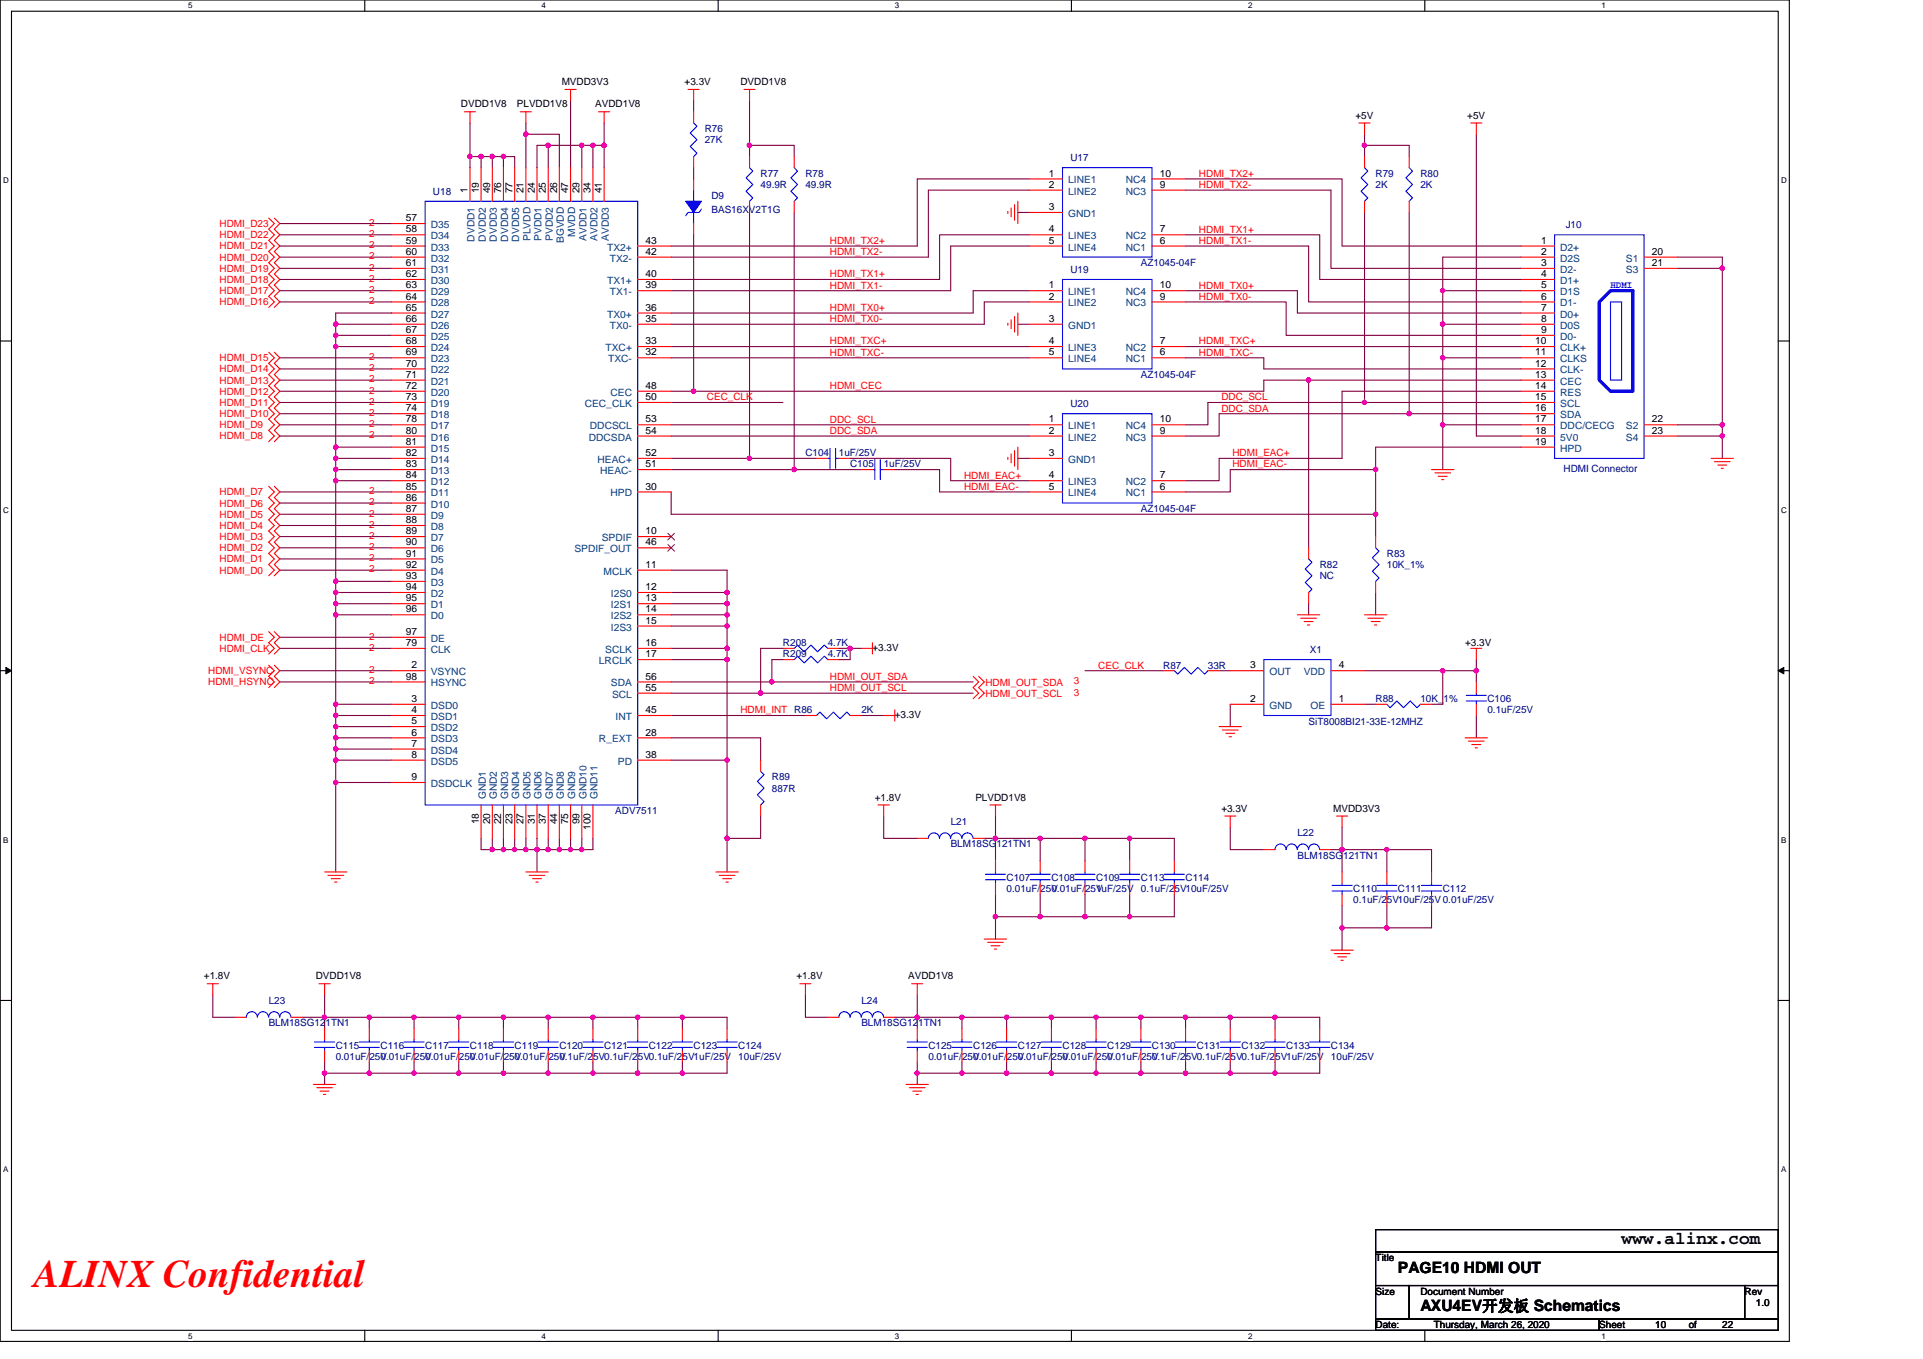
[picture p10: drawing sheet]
<svg xmlns="http://www.w3.org/2000/svg" width="297mm" height="210mm" viewBox="0 0 297 210" stroke-linecap="round" stroke-linejoin="round" font-family="sans-serif">
<path d="M0 0h276.4v207.3h-276.4zM1.8 1.7h272.9v203.8h-272.9z" fill="none" stroke="#000" stroke-width=".17"/>
<g fill="#fff">
<path d="M29.1 .2h.6v1.4h-.6z"/>
<path d="M29.1 205.7h.6v1.4h-.6z"/>
</g>
<path d="M56.3 0v1.7M56.3 205.5v1.8" fill="none" stroke="#000" stroke-width=".17"/>
<g fill="#fff">
<path d="M83.6 .2h.7v1.4h-.7z"/>
<path d="M83.6 205.7h.7v1.4h-.7z"/>
</g>
<path d="M110.9 0v1.7M110.9 205.5v1.8" fill="none" stroke="#000" stroke-width=".17"/>
<g fill="#fff">
<path d="M138.2 .2h.7v1.4h-.7z"/>
<path d="M138.2 205.7h.7v1.4h-.7z"/>
</g>
<path d="M165.5 0v1.7M165.5 205.5v1.8" fill="none" stroke="#000" stroke-width=".17"/>
<g fill="#fff">
<path d="M192.8 .2h.6v1.4h-.6z"/>
<path d="M192.8 205.7h.6v1.4h-.6z"/>
</g>
<path d="M220.1 0v1.7M220.1 205.5v1.8" fill="none" stroke="#000" stroke-width=".17"/>
<g fill="#fff">
<path d="M247.4 .2h.6v1.4h-.6z"/>
<path d="M247.4 205.7h.6v1.4h-.6z"/>
<path d="M.5 27.2h.8v1.4h-.8z"/>
<path d="M275.1 27.2h.9v1.4h-.9z"/>
<path d="M.5 78.1h.8v1.4h-.8z"/>
<path d="M275.1 78.1h.9v1.4h-.9z"/>
</g>
<path d="M0 52.7h1.8M274.7 52.7h1.7" fill="none" stroke="#000" stroke-width=".17"/>
<g fill="#fff">
<path d="M.5 129.1h.8v1.4h-.8z"/>
<path d="M275.1 129.1h.8v1.4h-.8z"/>
</g>
<path d="M0 103.6h1.8M274.7 103.6h1.7" fill="none" stroke="#000" stroke-width=".17"/>
<path d="M.9 103.1l.9 .5-.9 .5zM274.7 103.6l.8-.5v1z" fill="#000" stroke="#000" stroke-width=".15"/>
<g fill="#fff">
<path d="M.5 180h.8v1.4h-.8z"/>
<path d="M275.1 180h.8v1.4h-.8z"/>
</g>
<path d="M0 154.6h1.8M274.7 154.6h1.7M212.5 190h62.2v3.5h-62.2zM212.5 193.5h62.2v5.1h-62.2zM212.5 198.6h5.2v5.2h-5.2zM217.7 198.6h51.8v5.2h-51.8zM269.5 198.6h5.2v5.2h-5.2zM212.5 203.8h34.5v1.7h-34.5zM247 203.8h27.7v1.7h-27.7z" fill="none" stroke="#000" stroke-width=".17"/>
<g fill="none" stroke="#800040" stroke-width=".17">
<path d="M72.6 19v5.2M81.2 19v1.7M88.1 15.6v10.3M93.3 19v3.5M107.1 15.6v1.7M115.8 15.6v6.9M43.2 38h17.3M43.2 39.7h17.3M43.2 34.5h17.3M43.2 36.3h17.3M72.6 24.2v1.7M72.6 24.2h1.7"/>
<path d="M74.3 24.2h1.7M74.3 24.2v1.7M76 24.2v1.7M76 24.2h1.8M77.8 24.2h1.7v1.7M77.8 24.2v1.7M81.2 20.7v5.2M81.2 20.7h5.2v5.2M84.7 22.5h5.2M84.7 22.5h-1.8v3.4M84.7 22.5v3.4M89.9 22.5v3.4"/>
<path d="M89.9 22.5h1.7M91.6 22.5v3.4M91.6 22.5h1.7M93.3 22.5v3.4M107.1 25.9v1.7M107.1 36.3v24.2M115.8 32.8v38M115.8 22.5h6.9v1.7M115.8 22.5v1.7M122.7 32.8v39.8M157.2 32.8h1.8M159 27.6h-17.3v10.4h-38"/>
<path d="M159 29.4h-15.6v10.3h-39.7M159 36.3h-13.9v6.9h-41.4M159 38h-12.1v6.9h-43.2M183.1 36.3h20.8v6.9h31M183.1 38h19v8.7h32.8M183.1 27.6h24.2v10.4h27.6M183.1 29.4h22.5v12.1h29.3M210.8 22.5h6.9v1.7M210.8 22.5v1.7M210.8 20.7v1.8M210.8 32.8v29.4M217.7 32.8v31.1"/>
<path d="M228 20.7v46.7h6.9M234.9 39.7h-12v5.2M259.1 39.7h6.9v1.8M43.2 58.7h17.3M43.2 55.3h17.3M43.2 57h17.3M43.2 44.9h17.3M43.2 46.7h17.3M43.2 41.5h17.3M43.2 43.2h17.3M51.9 53.6h8.6M51.9 51.8h8.6"/>
<path d="M51.9 50.1h8.6M51.9 53.6v15.5M51.9 51.8v1.8M51.9 50.1v1.7M60.5 48.4h-8.6v1.7M103.7 55.3h55.3M103.7 53.6h55.3M157.2 50.1h1.8M159 46.7h-7v3.4h-48.3M159 44.9h-8.7v3.5h-46.6M183.1 46.7h15.6v5.1h36.2M183.1 53.6h51.8"/>
<path d="M183.1 55.3h12.1v1.7h39.7M183.1 44.9h17.3v3.5h34.5M202.1 58.7v25.9M202.1 58.7h32.8M202.1 58.7h-6.9v1.8h-88.1M222.9 50.1v5.2M222.9 44.9v5.2M222.9 44.9h12M222.9 50.1h12M222.9 55.3v10.3M222.9 55.3h12M259.1 41.5h6.9"/>
<path d="M266 41.5v24.1M43.2 79.5h17.3M43.2 76h17.3M43.2 77.7h17.3M43.2 60.5h17.3M43.2 65.6h17.3M43.2 67.4h17.3M43.2 62.2h17.3M43.2 63.9h17.3M51.9 69.1h8.6M51.9 70.8h8.6M51.9 72.6h8.6"/>
<path d="M51.9 74.3h8.6M51.9 70.8v1.8M51.9 72.6v1.7M51.9 69.1v1.7M51.9 74.3v15.5M103.7 62.2h17.2M103.7 60.5h3.4M103.7 67.4h55.3M103.7 76v3.5h108.8M103.7 65.6h55.3M103.7 72.6h19M103.7 70.8h12.1"/>
<path d="M115.8 70.8h10.3M122.7 72.6h10.4M131.3 70.8h15.6v3.5h12.1M138.2 72.6h6.9v3.4h13.9M157.2 70.8h1.8M210.8 62.2h24.1M210.8 62.2h-24.2v3.4h-3.5M212.5 79.5v3.4M212.5 72.6v6.9M212.5 72.6h-22.5v3.4h-6.9M217.7 63.9h-29.4v3.5h-5.2M217.7 63.9h17.2"/>
<path d="M222.9 65.6v7M222.9 65.6h12M234.9 69.1h-22.4v3.5M234.9 60.5h-27.6v10.3h-19v3.5h-5.2M259.1 65.6h6.9M259.1 67.4h6.9M266 67.4v3.4M266 65.6v1.8M43.2 98.5h17.3M43.2 86.4h17.3M43.2 88.1h17.3M43.2 82.9h17.3"/>
<path d="M43.2 84.6h17.3M43.2 81.2h17.3M51.9 93.3v1.7h8.6M51.9 95v13.8M51.9 89.8h8.6M51.9 89.8v1.7h8.6M51.9 91.5v1.8h8.6M103.7 95h8.6M103.7 88.1h8.6v3.4M103.7 93.3h8.6M103.7 91.5h8.6M103.7 96.7h8.6"/>
<path d="M112.3 91.5v1.8M112.3 93.3v1.7M112.3 95v1.7M112.3 96.7v3.5M202.1 93.3v1.7M212.5 91.5v3.5M43.2 103.6h17.3M43.2 105.4h17.3M43.2 100.2h17.3M51.9 108.8h8.6M51.9 114h8.6M51.9 112.3h8.6"/>
<path d="M51.9 114v1.7M51.9 108.8v1.8M51.9 112.3v1.7M51.9 115.7h8.6M51.9 110.6h8.6M51.9 115.7v1.8M51.9 110.6v1.7M51.9 117.5h8.6M51.9 117.5v3.4M103.7 101.9h8.6M103.7 114h13.8v3.5M103.7 107.1h13.8"/>
<path d="M103.7 105.4h15.5M103.7 100.2h8.6M103.7 117.5h8.6M103.7 110.6h20.7M112.3 117.5v12M112.3 100.2v1.7M112.3 101.9v15.6M117.5 107.1h32.8M119.2 105.4h31.1M120.9 101.9h-1.7v3.5M120.9 100.2h-3.4v6.9M129.6 100.2h1.7v1.7h-1.7"/>
<path d="M131.3 100.2h1.8M133.1 110.6h3.4M167.6 103.6h12.1M188.3 103.6h1.7M190 108.8v3.5M210.8 108.8h1.7M210.8 103.6h12.1M222.9 103.6v5.2h-1.8M222.9 103.6h5.1M228 103.6v1.8M228 110.6v3.4M228 101.9v1.7"/>
<path d="M51.9 120.9h8.6M51.9 120.9v13.8M74.3 129.5v1.8h1.7M76 129.5v1.8M76 131.3h1.8M77.8 131.3h1.7M77.8 129.5v1.8M79.5 129.5v1.8M79.5 131.3h1.7M81.2 129.5v1.8M81.2 131.3h1.7M82.9 129.5v1.8"/>
<path d="M82.9 131.3v3.4M82.9 131.3h1.8M84.7 131.3h1.7M84.7 129.5v1.8M86.4 131.3h1.7M86.4 129.5v1.8M88.1 131.3h1.8M88.1 129.5v1.8M89.9 129.5v1.8M91.6 129.5v1.8h-1.7M112.3 129.5v5.2M117.5 126.1v3.4h-5.2"/>
<path d="M136.5 126.1v3.4h5.2M152 129.5h1.8M153.8 129.5h6.9M153.8 129.5v3.5M153.8 138.2v3.4M153.8 126.1v3.4M160.7 129.5h6.9M160.7 129.5v3.5M160.7 138.2v3.4M167.6 129.5h6.9M167.6 138.2v3.4M167.6 129.5v3.5"/>
<path d="M174.5 138.2v3.4M174.5 129.5h6.9v3.5M174.5 129.5v3.5M181.4 138.2v3.4h-6.9M190 127.8v3.5h5.2M205.6 131.3h1.7M207.3 131.3h6.9M207.3 127.8v3.5M207.3 139.9v3.5M207.3 131.3v3.4M214.2 131.3h6.9v3.4M214.2 139.9v3.5"/>
<path d="M214.2 131.3v3.4M221.1 139.9v3.5h-6.9M32.9 153.7v3.5h3.4M46.7 157.2h3.4M50.1 157.2h6.9M50.1 157.2v1.7M50.1 153.7v3.5M57 157.2v1.7M57 157.2h7M64 157.2h6.9M64 157.2v1.7M70.9 157.2h6.9"/>
<path d="M70.9 157.2v1.7M77.8 157.2h6.9M77.8 157.2v1.7M84.7 157.2h6.9M84.7 157.2v1.7M91.6 157.2h6.9M91.6 157.2v1.7M98.5 157.2h6.9M98.5 157.2v1.7M105.4 157.2h6.9v1.7M105.4 157.2v1.7M124.4 153.7v3.5h3.5"/>
<path d="M138.2 157.2h3.5M141.7 157.2h6.9M141.7 157.2v1.7M141.7 153.7v3.5M148.6 157.2h6.9M148.6 157.2v1.7M153.8 141.6h6.9M153.8 141.6v3.5M155.5 157.2h6.9M155.5 157.2v1.7M160.7 141.6h6.9M162.4 157.2h6.9"/>
<path d="M162.4 157.2v1.7M167.6 141.6h6.9M169.3 157.2h6.9M169.3 157.2v1.7M176.2 157.2v1.7M176.2 157.2h6.9M183.1 157.2v1.7M183.1 157.2h6.9M190 157.2h7M190 157.2v1.7M197 157.2h6.9v1.7M197 157.2v1.7"/>
<path d="M207.3 143.4v3.4M207.3 143.4h6.9M50.1 165.8h6.9M50.1 165.8v1.8M50.1 164.1v1.7M57 165.8h7M57 164.1v1.7M64 164.1v1.7M64 165.8h6.9M70.9 165.8h6.9M70.9 164.1v1.7M77.8 164.1v1.7"/>
<path d="M77.8 165.8h6.9M84.7 165.8h6.9M84.7 164.1v1.7M91.6 165.8h6.9M91.6 164.1v1.7M98.5 165.8h6.9M98.5 164.1v1.7M105.4 164.1v1.7M112.3 164.1v1.7h-6.9M141.7 165.8h6.9M141.7 165.8v1.8M141.7 164.1v1.7"/>
<path d="M148.6 165.8h6.9M148.6 164.1v1.7M155.5 165.8h6.9M155.5 164.1v1.7M162.4 164.1v1.7M162.4 165.8h6.9M169.3 165.8h6.9M169.3 164.1v1.7M176.2 165.8h6.9M176.2 164.1v1.7M183.1 164.1v1.7M183.1 165.8h6.9"/>
<path d="M190 165.8h7M190 164.1v1.7M197 164.1v1.7M203.9 164.1v1.7h-6.9"/>
</g>
<g fill="#f0f" stroke="#f0f" stroke-width=".17">
<circle cx="217.7" cy="63.9" r=".34"/>
<circle cx="202.1" cy="58.7" r=".34"/>
<circle cx="51.9" cy="115.7" r=".34"/>
<circle cx="91.6" cy="165.8" r=".33"/>
<circle cx="160.7" cy="129.5" r=".34"/>
<circle cx="153.8" cy="141.6" r=".34"/>
<circle cx="160.7" cy="141.6" r=".34"/>
<circle cx="222.8" cy="103.6" r=".34"/>
<circle cx="91.6" cy="157.2" r=".33"/>
<circle cx="84.7" cy="157.2" r=".33"/>
<circle cx="105.4" cy="165.8" r=".33"/>
<circle cx="98.5" cy="165.8" r=".33"/>
<circle cx="51.9" cy="117.5" r=".34"/>
<circle cx="112.3" cy="91.5" r=".34"/>
<circle cx="210.8" cy="22.5" r=".34"/>
<circle cx="77.8" cy="157.2" r=".33"/>
<circle cx="222.8" cy="44.9" r=".33"/>
<circle cx="89.9" cy="131.3" r=".33"/>
<circle cx="51.9" cy="120.9" r=".34"/>
<circle cx="112.3" cy="93.3" r=".34"/>
<circle cx="214.2" cy="143.4" r=".34"/>
<circle cx="207.3" cy="143.4" r=".34"/>
<circle cx="174.5" cy="129.5" r=".34"/>
<circle cx="167.6" cy="129.5" r=".34"/>
<circle cx="115.8" cy="22.5" r=".34"/>
<circle cx="88.1" cy="131.3" r=".33"/>
<circle cx="222.8" cy="55.3" r=".34"/>
<circle cx="222.8" cy="50.1" r=".34"/>
<circle cx="112.3" cy="95" r=".34"/>
<circle cx="214.2" cy="131.3" r=".33"/>
<circle cx="207.3" cy="131.3" r=".33"/>
<circle cx="228" cy="103.6" r=".34"/>
<circle cx="70.8" cy="157.2" r=".33"/>
<circle cx="63.9" cy="157.2" r=".33"/>
<circle cx="174.5" cy="141.6" r=".34"/>
<circle cx="167.6" cy="141.6" r=".34"/>
<circle cx="86.4" cy="131.3" r=".33"/>
<circle cx="50.1" cy="165.8" r=".33"/>
<circle cx="112.3" cy="96.7" r=".33"/>
<circle cx="84.7" cy="131.3" r=".33"/>
<circle cx="57" cy="157.2" r=".33"/>
<circle cx="112.3" cy="100.2" r=".34"/>
<circle cx="222.8" cy="65.6" r=".34"/>
<circle cx="153.8" cy="129.5" r=".34"/>
<circle cx="83" cy="131.3" r=".33"/>
<circle cx="212.5" cy="79.4" r=".33"/>
<circle cx="107.1" cy="60.4" r=".34"/>
<circle cx="76" cy="24.2" r=".34"/>
<circle cx="81.2" cy="131.3" r=".33"/>
<circle cx="112.3" cy="129.5" r=".34"/>
<circle cx="266" cy="65.6" r=".34"/>
<circle cx="266" cy="41.4" r=".34"/>
<circle cx="50.1" cy="157.2" r=".33"/>
<circle cx="79.5" cy="131.3" r=".33"/>
<circle cx="77.8" cy="24.2" r=".34"/>
<circle cx="77.8" cy="131.3" r=".33"/>
<circle cx="105.4" cy="157.2" r=".33"/>
<circle cx="98.5" cy="157.2" r=".33"/>
<circle cx="76" cy="131.3" r=".33"/>
<circle cx="81.2" cy="20.7" r=".34"/>
<circle cx="115.8" cy="70.8" r=".33"/>
<circle cx="57" cy="165.8" r=".33"/>
<circle cx="122.7" cy="72.5" r=".34"/>
<circle cx="266" cy="67.3" r=".34"/>
<circle cx="91.6" cy="22.5" r=".34"/>
<circle cx="93.3" cy="22.5" r=".34"/>
<circle cx="183.1" cy="165.8" r=".33"/>
<circle cx="183.1" cy="157.2" r=".33"/>
<circle cx="190" cy="157.2" r=".33"/>
<circle cx="196.9" cy="165.8" r=".33"/>
<circle cx="190" cy="165.8" r=".33"/>
<circle cx="176.2" cy="157.2" r=".33"/>
<circle cx="169.3" cy="157.2" r=".33"/>
<circle cx="162.4" cy="157.2" r=".33"/>
<circle cx="141.7" cy="165.8" r=".33"/>
<circle cx="74.3" cy="24.2" r=".34"/>
<circle cx="72.6" cy="24.2" r=".34"/>
<circle cx="155.5" cy="157.2" r=".33"/>
<circle cx="148.6" cy="157.2" r=".33"/>
<circle cx="148.6" cy="165.8" r=".33"/>
<circle cx="141.7" cy="157.2" r=".33"/>
<circle cx="162.4" cy="165.8" r=".33"/>
<circle cx="155.5" cy="165.8" r=".33"/>
<circle cx="196.9" cy="157.2" r=".33"/>
<circle cx="176.2" cy="165.8" r=".33"/>
<circle cx="169.3" cy="165.8" r=".33"/>
<circle cx="70.8" cy="165.8" r=".33"/>
<circle cx="63.9" cy="165.8" r=".33"/>
<circle cx="51.9" cy="110.5" r=".34"/>
<circle cx="51.9" cy="108.8" r=".34"/>
<circle cx="51.9" cy="95" r=".34"/>
<circle cx="112.3" cy="117.5" r=".34"/>
<circle cx="112.3" cy="101.9" r=".34"/>
<circle cx="89.8" cy="22.5" r=".34"/>
<circle cx="77.8" cy="165.8" r=".33"/>
<circle cx="210.8" cy="62.2" r=".33"/>
<circle cx="84.7" cy="22.5" r=".34"/>
<circle cx="84.7" cy="165.8" r=".33"/>
<circle cx="51.9" cy="114" r=".33"/>
<circle cx="51.9" cy="112.3" r=".34"/>
<circle cx="212.5" cy="72.5" r=".34"/>
<circle cx="51.9" cy="93.3" r=".34"/>
<circle cx="51.9" cy="91.5" r=".34"/>
<circle cx="51.9" cy="72.5" r=".34"/>
<circle cx="51.9" cy="53.5" r=".33"/>
<circle cx="51.9" cy="51.8" r=".34"/>
<circle cx="51.9" cy="50.1" r=".34"/>
<circle cx="51.9" cy="70.8" r=".33"/>
<circle cx="51.9" cy="69.1" r=".34"/>
<circle cx="51.9" cy="89.8" r=".34"/>
<circle cx="51.9" cy="74.3" r=".34"/>
<circle cx="131.3" cy="100.2" r=".34"/>
<circle cx="119.2" cy="105.4" r=".33"/>
<circle cx="117.5" cy="107.1" r=".34"/>
</g>
<g fill="none" stroke="#f00" stroke-width=".17">
<path d="M71.7 17.3h1.7M72.6 17.3v1.7M80.4 17.3h1.7M81.2 17.3v1.7M87.3 13.8h1.7M88.1 13.8v1.8M92.5 17.3h1.7M93.3 17.3v1.7M106.3 13.8h1.7M107.1 13.8v1.8M107.1 17.3v1.7M114.9 13.8h1.7"/>
<path d="M115.8 13.8v1.8M209.9 19h1.7M210.8 19v1.7M227.2 19h1.7M228 19v1.7M41.5 33.7l.9 .8-.9 .9 .9 .9-.9 .8 .9 .9-.9 .9 .9 .8-.9 .9 .9 .9-.9 .8 .9 .9-.9 .8 .9 .9-.9 .9 .9 .9-.9 .8M42.4 33.7l.8 .8-.8 .9 .8 .9-.8 .8 .8 .9-.8 .9 .8 .8-.8 .9 .8 .9-.8 .8 .8 .9-.8 .8 .8 .9-.8 .9 .8 .9-.8 .8M60.5 34.5h5.2M60.5 36.3h5.2M60.5 38h5.2M60.5 39.7h5.2M72.6 25.9v5.2"/>
<path d="M74.3 25.9v5.2M76 25.9v5.2M77.8 25.9v5.2M79.5 25.9v5.2M81.2 25.9v5.2M82.9 25.9v5.2M84.7 25.9v5.2M86.4 25.9v5.2M88.1 25.9v5.2M89.9 25.9v5.2M91.6 25.9v5.2M93.3 25.9v5.2"/>
<path d="M98.5 39.7h5.2M98.5 38h5.2M107.1 27.6v1.8M107.1 34.5v1.8M107.1 24.2v1.7M115.8 24.2v1.7M115.8 31.1v1.7M122.7 24.2v1.7M122.7 31.1v1.7M155.7 32.7v.3M156.2 32.1v1.4M156.7 31.6v2.4"/>
<path d="M157.2 31.1v3.4M159 27.6h5.1M159 29.4h5.1M159 32.8h5.1M159 36.3h5.1M159 38h5.1M177.9 38h5.2M177.9 36.3h5.2M177.9 29.4h5.2M177.9 27.6h5.2M210.8 24.2v1.7M210.8 31.1v1.7"/>
<path d="M217.7 24.2v1.7M217.7 31.1v1.7M234.9 38h5.2M234.9 39.7h5.2M254 39.7h5.1M41.5 54.4l.9 .9-.9 .8 .9 .9-.9 .9 .9 .8-.9 .9 .9 .9-.9 .8 .9 .9-.9 .9 .9 .8-.9 .9 .9 .8-.9 .9 .9 .9-.9 .8M42.4 54.4l.8 .9-.8 .8 .8 .9-.8 .9 .8 .8-.8 .9 .8 .9-.8 .8 .8 .9-.8 .9 .8 .8-.8 .9 .8 .8-.8 .9 .8 .9-.8 .8M60.5 41.5h5.2M60.5 43.2h5.2M60.5 44.9h5.2M60.5 46.7h5.2M60.5 48.4h5.2"/>
<path d="M60.5 50.1h5.2M60.5 51.8h5.2M60.5 53.6h5.2M60.5 55.3h5.2M60.5 57h5.2M60.5 58.7h5.2M98.5 55.3h5.2M98.5 53.6h5.2M98.5 50.1h5.2M98.5 48.4h5.2M98.5 44.9h5.2M98.5 43.2h5.2"/>
<path d="M155.7 49.9v.4M156.2 49.4v1.4M156.7 48.9v2.4M157.2 48.4v3.4M159 44.9h5.1M159 46.7h5.1M159 50.1h5.1M159 53.6h5.1M159 55.3h5.1M177.9 55.3h5.2M177.9 53.6h5.2M177.9 46.7h5.2"/>
<path d="M177.9 44.9h5.2M234.9 41.5h5.2M234.9 43.2h5.2M234.9 44.9h5.2M234.9 46.7h5.2M234.9 48.4h5.2M234.9 50.1h5.2M234.9 51.8h5.2M234.9 53.6h5.2M234.9 55.3h5.2M234.9 57h5.2M234.9 58.7h5.2"/>
<path d="M254 41.5h5.1M41.5 75.1l.9 .9-.9 .9 .9 .8-.9 .9 .9 .9-.9 .8 .9 .9-.9 .8 .9 .9-.9 .9 .9 .8-.9 .9 .9 .9-.9 .8 .9 .9-.9 .9M42.4 75.1l.8 .9-.8 .9 .8 .8-.8 .9 .8 .9-.8 .8 .8 .9-.8 .8 .8 .9-.8 .9 .8 .8-.8 .9 .8 .9-.8 .8 .8 .9-.8 .9M60.5 60.5h5.2M60.5 62.2h5.2M60.5 63.9h5.2M60.5 65.6h5.2M60.5 67.4h5.2M60.5 69.1h5.2M60.5 70.8h5.2M60.5 72.6h5.2M60.5 74.3h5.2"/>
<path d="M60.5 76h5.2M60.5 77.7h5.2M60.5 79.5h5.2M98.5 76h5.2M98.5 72.6h5.2M98.5 70.8h5.2M98.5 65.6h5.2M98.5 67.4h5.2M98.5 60.5h5.2M98.5 62.2h5.2M126.1 70.8h1.8M129.6 70.8h1.7"/>
<path d="M133.1 72.6h1.7M136.5 72.6h1.7M155.7 70.7v.3M156.2 70.1v1.4M156.7 69.6v2.4M157.2 69.1v3.5M159 65.6h5.1M159 67.4h5.1M159 70.8h5.1M159 74.3h5.1M159 76h5.1M177.9 76h5.2"/>
<path d="M177.9 74.3h5.2M177.9 67.4h5.2M177.9 65.6h5.2M221.1 72.6h3.5M221.7 73.1h2.4M222.2 73.6h1.3M222.7 74.1h.3M234.9 60.5h5.2M234.9 62.2h5.2M234.9 63.9h5.2M234.9 65.6h5.2M234.9 67.4h5.2"/>
<path d="M234.9 69.1h5.2M254 65.6h5.1M254 67.4h5.1M264.3 70.8h3.5M264.8 71.3h2.4M265.3 71.9h1.4M265.9 72.4h.3M41.5 97.6l.9 .9-.9 .8 .9 .9-.9 .8M42.4 97.6l.8 .9-.8 .8 .8 .9-.8 .8M60.5 81.2h5.2M60.5 82.9h5.2M60.5 84.6h5.2"/>
<path d="M60.5 86.4h5.2M60.5 88.1h5.2M60.5 89.8h5.2M60.5 91.5h5.2M60.5 93.3h5.2M60.5 95h5.2M60.5 98.5h5.2M98.5 91.5h5.2M98.5 93.3h5.2M98.5 95h5.2M98.5 96.7h5.2M98.5 88.1h5.2"/>
<path d="M98.5 82.9h5.2M98.5 84.6h5.2M134.8 99.3v1.7M200.4 95h3.5M200.9 95.5h2.4M201.4 96h1.4M201.9 96.6h.4M202.1 84.6v1.8M202.1 91.5v1.8M210.8 95h3.4M211.3 95.5h2.4M211.8 96h1.4"/>
<path d="M212.3 96.6h.4M212.5 82.9v1.7M212.5 89.8v1.7M41.5 102.8l.9 .8-.9 .9 .9 .9-.9 .8M42.4 102.8l.8 .8-.8 .9 .8 .9-.8 .8M60.5 100.2h5.2M60.5 103.6h5.2M60.5 105.4h5.2M60.5 108.8h5.2M60.5 110.6h5.2M60.5 112.3h5.2M60.5 114h5.2"/>
<path d="M60.5 115.7h5.2M60.5 117.5h5.2M98.5 117.5h5.2M98.5 114h5.2M98.5 110.6h5.2M98.5 107.1h5.2M98.5 105.4h5.2M98.5 100.2h5.2M98.5 101.9h5.2M117.5 117.5v1.7M120.9 100.2h1.8M120.9 101.9h1.8"/>
<path d="M124.4 110.6h1.7M127.9 100.2h1.7M127.9 101.9h1.7M131.3 110.6h1.8M133.1 100.2h1.7M136.5 110.6h1.7M138.2 109.7v1.7M150.3 104.5l.9 .9-.9 .8 .9 .9-.9 .9M151.2 104.5l.8 .9-.8 .8 .8 .9-.8 .9M179.7 103.6h1.7M186.6 103.6h1.7M188.3 112.3h3.5"/>
<path d="M188.8 112.8h2.5M189.4 113.3h1.3M189.9 113.8h.3M190 108.8h5.2M190 103.6h5.2M205.6 108.8h5.2M205.6 103.6h5.2M212.5 108.8h1.7M219.4 108.8h1.7M226.3 114h3.5M226.8 114.5h2.5M227.2 100.2h1.7"/>
<path d="M227.3 115h1.4M227.9 115.5h.3M228 100.2v1.7M228 105.4v1.7M228 108.8v1.8M50.1 134.7h3.5M50.6 135.3h2.5M51.2 135.8h1.4M51.7 136.3h.3M60.5 120.9h5.2M74.3 124.4v5.1M76 124.4v5.1"/>
<path d="M77.8 124.4v5.1M79.5 124.4v5.1M81.2 134.7h3.5M81.2 124.4v5.1M81.7 135.3h2.5M82.3 135.8h1.3M82.8 136.3h.3M82.9 124.4v5.1M84.7 124.4v5.1M86.4 124.4v5.1M88.1 124.4v5.1M89.9 124.4v5.1"/>
<path d="M91.6 124.4v5.1M110.6 134.7h3.4M111.1 135.3h2.4M111.6 135.8h1.4M112.1 136.3h.4M117.5 124.4v1.7M135.6 124.4h1.8M136.5 124.4v1.7M141.7 129.5h1.7M150.3 129.5h1.7M152.9 124.4h1.7M153.8 133v1.7"/>
<path d="M153.8 136.5v1.7M153.8 124.4v1.7M160.7 133v1.7M160.7 136.5v1.7M167.6 133v1.7M167.6 136.5v1.7M174.5 133v1.7M174.5 136.5v1.7M181.4 133v1.7M181.4 136.5v1.7M189.2 126.1h1.7M190 126.1v1.7"/>
<path d="M195.2 131.3h1.8M203.9 131.3h1.7M206.5 126.1h1.7M207.3 126.1v1.7M207.3 134.7v1.8M207.3 138.2v1.7M214.2 134.7v1.8M214.2 138.2v1.7M221.1 134.7v1.8M221.1 138.2v1.7M32 152h1.7M32.9 152v1.7"/>
<path d="M36.3 157.2h1.8M45 157.2h1.7M49.3 152h1.7M50.1 152v1.7M50.1 158.9v1.7M57 158.9v1.7M64 158.9v1.7M70.9 158.9v1.7M77.8 158.9v1.7M84.7 158.9v1.7M91.6 158.9v1.7M98.5 158.9v1.7"/>
<path d="M105.4 158.9v1.7M112.3 158.9v1.7M123.5 152h1.8M124.4 152v1.7M127.9 157.2h1.7M136.5 157.2h1.7M140.8 152h1.7M141.7 152v1.7M141.7 158.9v1.7M148.6 158.9v1.7M152 145.1h3.5M152.6 145.6h2.4"/>
<path d="M153.1 146.1h1.3M153.6 146.6h.3M155.5 158.9v1.7M162.4 158.9v1.7M169.3 158.9v1.7M176.2 158.9v1.7M183.1 158.9v1.7M190 158.9v1.7M197 158.9v1.7M203.9 158.9v1.7M205.6 146.8h3.4M206.1 147.3h2.4"/>
<path d="M206.6 147.8h1.4M207.1 148.4h.4M48.4 167.6h3.5M48.9 168.1h2.4M49.4 168.6h1.4M50 169.1h.3M50.1 162.4v1.7M57 162.4v1.7M64 162.4v1.7M70.9 162.4v1.7M77.8 162.4v1.7M84.7 162.4v1.7"/>
<path d="M91.6 162.4v1.7M98.5 162.4v1.7M105.4 162.4v1.7M112.3 162.4v1.7M140 167.6h3.4M140.5 168.1h2.4M141 168.6h1.4M141.5 169.1h.4M141.7 162.4v1.7M148.6 162.4v1.7M155.5 162.4v1.7M162.4 162.4v1.7"/>
<path d="M169.3 162.4v1.7M176.2 162.4v1.7M183.1 162.4v1.7M190 162.4v1.7M197 162.4v1.7M203.9 162.4v1.7"/>
</g>
<g fill="none" stroke="#00f" stroke-width=".17">
<path d="M107.1 19l.6 .5-1.1 1.1 1.1 1-1.1 1 1.1 1.1-.6 .5M65.7 31.1h32.8v93.3h-32.8zM107.1 29.4v1.7M107.1 32.8v1.7M108.3 32.3l-.3 .5h-1.7l-.4 .5M115.8 25.9l.5 .5-1.1 1.1 1.1 1-1.1 1 1.1 1.1-.5 .5M122.7 25.9l.5 .5-1 1.1 1 1-1 1 1 1.1-.5 .5M164.1 25.9h13.8v13.8h-13.8zM210.8 25.9l.5 .5-1.1 1.1 1.1 1-1.1 1 1.1 1.1-.5 .5M217.7 25.9l.5 .5-1 1.1 1 1-1 1 1 1.1-.5 .5M240.1 36.3h13.9v34.5h-13.9zM164.1 43.2h13.8v13.8h-13.8z"/>
<path d="M248.8 46.7h1.7v12h-1.7zM127.9 70.8h.3M128.2 69.3v3.1M129.1 69.3v3.1M129.1 70.8h.5M134.8 72.6h.3M135.1 71v3.1M136 71v3.1M136 72.6h.5M164.1 63.9h13.8v13.8h-13.8zM202.1 86.4l.5 .5-1 1 1 1.1-1 1 1 1-.5 .5M212.5 84.6l.5 .6-1 1 1 1-1 1.1 1 1-.5 .5"/>
<path d="M117.5 119.2l.5 .5-1 1 1 1.1-1 1 1 1-.5 .6M122.7 100.2l.5-.5 1 1 1.1-1 1 1 1-1 .6 .5M122.7 101.9l.5-.5 1 1 1.1-1 1 1 1-1 .6 .5M126.1 110.6l.6-.6 1 1.1 1-1.1 1.1 1.1 1-1.1 .5 .6M181.4 103.6l.5 .6 1.1-1.1 1 1.1 1-1.1 1.1 1.1 .5-.6M195.2 101.9h10.4v8.7h-10.4zM214.2 108.8l.5 .5 1.1-1 1 1 1-1 1.1 1 .5-.5M226.5 108.3h3.1M226.5 107.4h3.1M228 107.1v.3M228 108.3v.5M146.8 129.5a.86 .86 0 0 0-.8-.8 .86 .86 0 0 0-.9 .8 .86 .86 0 0 0-.8-.8 .86 .86 0 0 0-.9 .8"/>
<path d="M148.6 129.5a.86 .86 0 0 0-.9-.8 .86 .86 0 0 0-.8 .8M150.3 129.5a.86 .86 0 0 0-.9-.8 .86 .86 0 0 0-.8 .8M152.2 135.9h3.1M152.2 135.1h3.1M153.8 134.7v.4M153.8 135.9v.6M159.1 135.9h3.1M159.1 135.1h3.1M160.7 134.7v.4M160.7 135.9v.6M166 135.9h3.1M166 135.1h3.1"/>
<path d="M167.6 134.7v.4M167.6 135.9v.6M172.9 135.9h3.1M172.9 135.1h3.1M174.5 134.7v.4M174.5 135.9v.6M179.8 135.9h3.2M179.8 135.1h3.2M181.4 134.7v.4M181.4 135.9v.6M198.6 131.3a.85 .85 0 0 0-.8-.9 .85 .85 0 0 0-.8 .9M200.4 131.3a.86 .86 0 0 0-.9-.9 .86 .86 0 0 0-.8 .9"/>
<path d="M203.8 131.3a.86 .86 0 0 0-.8-.9 .86 .86 0 0 0-.9 .9 .86 .86 0 0 0-.8-.9 .86 .86 0 0 0-.9 .9M205.8 137.7h3.1M205.8 136.8h3.1M207.3 136.5v.3M207.3 137.7v.5M212.7 137.7h3.1M212.7 136.8h3.1M214.2 136.5v.3M214.2 137.7v.5M219.6 137.7h3.1M219.6 136.8h3.1M221.1 136.5v.3"/>
<path d="M221.1 137.7v.5M39.7 157.2a.85 .85 0 0 0-.8-.9 .85 .85 0 0 0-.8 .9M41.5 157.2a.86 .86 0 0 0-.9-.9 .86 .86 0 0 0-.8 .9M44.9 157.2a.87 .87 0 0 0-.8-.9 .87 .87 0 0 0-.9 .9 .85 .85 0 0 0-.8-.9 .85 .85 0 0 0-.9 .9M134.7 157.2a.86 .86 0 0 0-.8-.9 .86 .86 0 0 0-.9 .9 .87 .87 0 0 0-.8-.9 .87 .87 0 0 0-.9 .9 .86 .86 0 0 0-.9-.9 .86 .86 0 0 0-.8 .9M136.5 157.2a.86 .86 0 0 0-.9-.9 .86 .86 0 0 0-.8 .9M48.6 161.8h3.1M48.6 161h3.1M50.1 160.6v.4M50.1 161.8v.6M55.5 161.8h3.1M55.5 161h3.1"/>
<path d="M57 160.6v.4M57 161.8v.6M62.4 161.8h3.1M62.4 161h3.1M64 160.6v.4M64 161.8v.6M69.3 161.8h3.1M69.3 161h3.1M70.9 160.6v.4M70.9 161.8v.6M76.2 161.8h3.1M76.2 161h3.1"/>
<path d="M77.8 160.6v.4M77.8 161.8v.6M83.1 161.8h3.1M83.1 161h3.1M84.7 160.6v.4M84.7 161.8v.6M90 161.8h3.2M90 161h3.2M91.6 160.6v.4M91.6 161.8v.6M96.9 161.8h3.2M96.9 161h3.2"/>
<path d="M98.5 160.6v.4M98.5 161.8v.6M103.9 161.8h3.1M103.9 161h3.1M105.4 160.6v.4M105.4 161.8v.6M110.8 161.8h3.1M110.8 161h3.1M112.3 160.6v.4M112.3 161.8v.6M140.1 161.8h3.1M140.1 161h3.1"/>
<path d="M141.7 160.6v.4M141.7 161.8v.6M147 161.8h3.1M147 161h3.1M148.6 160.6v.4M148.6 161.8v.6M153.9 161.8h3.2M153.9 161h3.2M155.5 160.6v.4M155.5 161.8v.6M160.8 161.8h3.2M160.8 161h3.2"/>
<path d="M162.4 160.6v.4M162.4 161.8v.6M167.8 161.8h3.1M167.8 161h3.1M169.3 160.6v.4M169.3 161.8v.6M174.7 161.8h3.1M174.7 161h3.1M176.2 160.6v.4M176.2 161.8v.6M181.6 161.8h3.1M181.6 161h3.1"/>
<path d="M183.1 160.6v.4M183.1 161.8v.6M188.5 161.8h3.1M188.5 161h3.1M190 160.6v.4M190 161.8v.6M195.4 161.8h3.1M195.4 161h3.1M197 160.6v.4M197 161.8v.6M202.3 161.8h3.1M202.3 161h3.1"/>
<path d="M203.9 160.6v.4M203.9 161.8v.6"/>
</g>
<path d="M247 46.7l1.8-1.8h3.4v15.6h-3.4l-1.8-1.8z" fill="none" stroke="#00f" stroke-width=".51"/>
<path d="M105.9 31.1h2.4l-1.2 1.7z" fill-rule="evenodd" fill="#00f" stroke="#00f" stroke-width=".17"/>
<path d="M103.2 82.4l1 1M103.2 84.1l1 1.1M104.2 82.4l-1.1 1M104.2 84.1l-1.1 1.1" fill="none" stroke="#804000" stroke-width=".15"/>
<text font-size="6" fill="#f00" x="5.2" y="198.8">ALINX Confidential</text>
<text font-size="2.8" x="250.5" y="192.3">www.alinx.com</text>
<g font-size="2.4">
<text x="215.9" y="196.7">PAGE10 HDMI OUT</text>
<text x="219.4" y="202.6">AXU4EV开发板 Schematics</text>
</g>
<g font-size="1.5">
<text x="71.2" y="16.6">DVDD1V8</text>
<text x="79.8" y="16.6">PLVDD1V8</text>
<text x="86.8" y="13.1">MVDD3V3</text>
<text x="91.9" y="16.6">AVDD1V8</text>
<text x="105.7" y="13.1">+3.3V</text>
<text x="114.4" y="13.1">DVDD1V8</text>
<text x="209.4" y="18.3">+5V</text>
<text x="226.6" y="18.3">+5V</text>
<text x="72.2" y="29.9" transform="rotate(-90 72.2 29.9)">1</text>
<text x="74" y="29.9" transform="rotate(-90 74 29.9)">19</text>
<text x="75.7" y="29.9" transform="rotate(-90 75.7 29.9)">49</text>
<text x="77.4" y="29.9" transform="rotate(-90 77.4 29.9)">76</text>
<text x="79.1" y="29.9" transform="rotate(-90 79.1 29.9)">77</text>
<text x="80.9" y="29.9" transform="rotate(-90 80.9 29.9)">21</text>
<text x="82.6" y="29.9" transform="rotate(-90 82.6 29.9)">24</text>
<text x="84.3" y="29.9" transform="rotate(-90 84.3 29.9)">25</text>
<text x="86" y="29.9" transform="rotate(-90 86 29.9)">26</text>
<text x="87.8" y="29.9" transform="rotate(-90 87.8 29.9)">47</text>
<text x="89.5" y="29.9" transform="rotate(-90 89.5 29.9)">29</text>
<text x="91.2" y="29.9" transform="rotate(-90 91.2 29.9)">34</text>
<text x="93" y="29.9" transform="rotate(-90 93 29.9)">41</text>
<text x="162" y="27.3">1</text>
<text x="162" y="29">2</text>
<text x="179.2" y="29">9</text>
<text x="179.2" y="27.3">10</text>
<text x="62.7" y="34.2">57</text>
<text x="62.7" y="35.9">58</text>
<text x="162" y="32.5">3</text>
<text x="162" y="35.9">4</text>
<text x="179.2" y="35.9">7</text>
<text x="62.7" y="37.7">59</text>
<text x="62.7" y="39.4">60</text>
<text x="62.7" y="41.1">61</text>
<text x="99.7" y="37.7">43</text>
<text x="99.7" y="39.4">42</text>
<text x="162" y="37.7">5</text>
<text x="179.2" y="37.7">6</text>
<text x="238" y="37.7">1</text>
<text x="238" y="39.4">2</text>
<text x="238" y="41.1">3</text>
<text x="255.2" y="39.4">20</text>
<text x="255.2" y="41.1">21</text>
<text x="62.7" y="42.8">62</text>
<text x="62.7" y="44.6">63</text>
<text x="62.7" y="46.3">64</text>
<text x="99.7" y="42.8">40</text>
<text x="99.7" y="44.6">39</text>
<text x="162" y="44.6">1</text>
<text x="162" y="46.3">2</text>
<text x="179.2" y="46.3">9</text>
<text x="179.2" y="44.6">10</text>
<text x="238" y="42.8">4</text>
<text x="238" y="44.6">5</text>
<text x="238" y="46.3">6</text>
<text x="62.7" y="48">65</text>
<text x="62.7" y="49.7">66</text>
<text x="62.7" y="51.5">67</text>
<text x="62.7" y="53.2">68</text>
<text x="99.7" y="53.2">33</text>
<text x="99.7" y="48">36</text>
<text x="99.7" y="49.7">35</text>
<text x="162" y="49.7">3</text>
<text x="162" y="53.2">4</text>
<text x="179.2" y="53.2">7</text>
<text x="237.1" y="53.2">10</text>
<text x="238" y="48">7</text>
<text x="238" y="49.7">8</text>
<text x="238" y="51.5">9</text>
<text x="62.7" y="54.9">69</text>
<text x="62.7" y="56.6">70</text>
<text x="62.7" y="58.4">71</text>
<text x="99.7" y="54.9">32</text>
<text x="162" y="54.9">5</text>
<text x="179.2" y="54.9">6</text>
<text x="237.1" y="54.9">11</text>
<text x="237.1" y="56.6">12</text>
<text x="237.1" y="58.4">13</text>
<text x="62.7" y="60.1">72</text>
<text x="62.7" y="61.8">73</text>
<text x="62.7" y="63.6">74</text>
<text x="62.7" y="65.3">78</text>
<text x="99.7" y="60.1">48</text>
<text x="99.7" y="65.3">53</text>
<text x="99.7" y="61.8">50</text>
<text x="162" y="65.3">1</text>
<text x="179.2" y="65.3">10</text>
<text x="237.1" y="60.1">14</text>
<text x="237.1" y="61.8">15</text>
<text x="237.1" y="63.6">16</text>
<text x="237.1" y="65.3">17</text>
<text x="255.2" y="65.3">22</text>
<text x="62.7" y="67">80</text>
<text x="62.7" y="68.7">81</text>
<text x="62.7" y="70.5">82</text>
<text x="99.7" y="70.5">52</text>
<text x="99.7" y="67">54</text>
<text x="162" y="67">2</text>
<text x="162" y="70.5">3</text>
<text x="179.2" y="67">9</text>
<text x="237.1" y="67">18</text>
<text x="237.1" y="68.7">19</text>
<text x="255.2" y="67">23</text>
<text x="62.7" y="72.2">83</text>
<text x="62.7" y="73.9">84</text>
<text x="62.7" y="75.6">85</text>
<text x="62.7" y="77.4">86</text>
<text x="99.7" y="72.2">51</text>
<text x="99.7" y="75.6">30</text>
<text x="162" y="73.9">4</text>
<text x="162" y="75.6">5</text>
<text x="179.2" y="75.6">6</text>
<text x="179.2" y="73.9">7</text>
<text x="62.7" y="79.1">87</text>
<text x="62.7" y="80.8">88</text>
<text x="62.7" y="82.6">89</text>
<text x="99.7" y="82.6">10</text>
<text x="62.7" y="84.3">90</text>
<text x="62.7" y="86">91</text>
<text x="62.7" y="87.7">92</text>
<text x="62.7" y="89.5">93</text>
<text x="99.7" y="87.7">11</text>
<text x="99.7" y="84.3">46</text>
<text x="62.7" y="91.2">94</text>
<text x="62.7" y="92.9">95</text>
<text x="62.7" y="94.6">96</text>
<text x="99.7" y="91.2">12</text>
<text x="99.7" y="92.9">13</text>
<text x="99.7" y="94.6">14</text>
<text x="62.7" y="98.1">97</text>
<text x="62.7" y="99.8">79</text>
<text x="99.7" y="101.6">17</text>
<text x="99.7" y="99.8">16</text>
<text x="99.7" y="96.4">15</text>
<text x="134.8" y="100.5">+3.3V</text>
<text x="226.3" y="99.9">+3.3V</text>
<text x="62.7" y="105">98</text>
<text x="63.6" y="103.3">2</text>
<text x="99.7" y="105">56</text>
<text x="99.7" y="106.7">55</text>
<text x="193.1" y="103.3">3</text>
<text x="206.8" y="103.3">4</text>
<text x="63.6" y="108.5">3</text>
<text x="63.6" y="110.2">4</text>
<text x="63.6" y="111.9">5</text>
<text x="63.6" y="113.6">6</text>
<text x="99.7" y="113.6">28</text>
<text x="99.7" y="110.2">45</text>
<text x="138.2" y="110.9">+3.3V</text>
<text x="193.1" y="108.5">2</text>
<text x="206.8" y="108.5">1</text>
<text x="63.6" y="115.4">7</text>
<text x="63.6" y="117.1">8</text>
<text x="99.7" y="117.1">38</text>
<text x="63.6" y="120.5">9</text>
<text x="135.1" y="123.7">+1.8V</text>
<text x="150.7" y="123.7">PLVDD1V8</text>
<text x="188.7" y="125.4">+3.3V</text>
<text x="205.9" y="125.4">MVDD3V3</text>
<text x="74" y="127.4" transform="rotate(-90 74 127.4)">18</text>
<text x="75.7" y="127.4" transform="rotate(-90 75.7 127.4)">20</text>
<text x="77.4" y="127.4" transform="rotate(-90 77.4 127.4)">22</text>
<text x="79.1" y="127.4" transform="rotate(-90 79.1 127.4)">23</text>
<text x="80.9" y="127.4" transform="rotate(-90 80.9 127.4)">27</text>
<text x="82.6" y="127.4" transform="rotate(-90 82.6 127.4)">31</text>
<text x="84.3" y="127.4" transform="rotate(-90 84.3 127.4)">37</text>
<text x="86" y="127.4" transform="rotate(-90 86 127.4)">44</text>
<text x="87.8" y="127.4" transform="rotate(-90 87.8 127.4)">75</text>
<text x="89.5" y="127.4" transform="rotate(-90 89.5 127.4)">99</text>
<text x="91.2" y="128.2" transform="rotate(-90 91.2 128.2)">100</text>
<text x="31.5" y="151.3">+1.8V</text>
<text x="48.8" y="151.3">DVDD1V8</text>
<text x="123" y="151.3">+1.8V</text>
<text x="140.3" y="151.3">AVDD1V8</text>
<text x="212.5" y="194.9">Title</text>
<text x="212.5" y="200">Size</text>
<text x="219.4" y="200">Document Number</text>
<text x="269.5" y="200">Rev</text>
<text x="271.2" y="201.8">1.0</text>
<text x="212.5" y="205.2">Date:</text>
<text x="221.5" y="205.2">Thursday, March 26, 2020</text>
<text x="247" y="205.2">Sheet</text>
<text x="255.7" y="205.2">10</text>
<text x="260.9" y="205.2">of</text>
<text x="266" y="205.2">22</text>
</g>
<g font-size="1.5" fill="#000080">
<text x="108.9" y="20.4">R76</text>
<text x="108.9" y="22.1">27K</text>
<text x="117.5" y="27.3">R77</text>
<text x="117.5" y="29">49.9R</text>
<text x="124.4" y="27.3">R78</text>
<text x="124.4" y="29">49.9R</text>
<text x="165.4" y="24.9">U17</text>
<text x="212.5" y="27.3">R79</text>
<text x="212.5" y="29">2K</text>
<text x="219.4" y="27.3">R80</text>
<text x="219.4" y="29">2K</text>
<text x="66.9" y="30.1">U18</text>
<text x="109.9" y="30.8">D9</text>
<text x="109.9" y="32.9">BAS16XV2T1G</text>
<text x="241.8" y="35.3">J10</text>
<text x="176.2" y="41.1">AZ1045-04F</text>
<text x="165.4" y="42.2">U19</text>
<text x="176.2" y="58.4">AZ1045-04F</text>
<text x="165.4" y="62.9">U20</text>
<text x="124.4" y="70.5">C104</text>
<text x="129.6" y="70.5">1uF/25V</text>
<text x="131.3" y="72.2">C105</text>
<text x="136.5" y="72.2">1uF/25V</text>
<text x="241.5" y="72.9">HDMI Connector</text>
<text x="176.2" y="79.1">AZ1045-04F</text>
<text x="203.9" y="87.8">R82</text>
<text x="203.9" y="89.5">NC</text>
<text x="214.2" y="86">R83</text>
<text x="214.2" y="87.8">10K_1%</text>
<text x="120.9" y="99.9">R208</text>
<text x="120.9" y="101.6">R209</text>
<text x="127.9" y="99.9">4.7K</text>
<text x="127.9" y="101.6">4.7K</text>
<text x="202.3" y="100.9">X1</text>
<text x="179.7" y="103.3">R87</text>
<text x="186.6" y="103.3">33R</text>
<text x="133" y="110.2">2K</text>
<text x="202.1" y="112">SiT8008BI21-33E-12MHZ</text>
<text x="212.5" y="108.5">R88</text>
<text x="219.4" y="108.5">10K_1%</text>
<text x="229.8" y="108.5">C106</text>
<text x="229.8" y="110.2">0.1uF/25V</text>
<text x="95" y="125.8">ADV7511</text>
<text x="119.2" y="120.6">R89</text>
<text x="119.2" y="122.3">887R</text>
<text x="146.9" y="127.5">L21</text>
<text x="146.9" y="130.9">BLM18SG121TN1</text>
<text x="200.4" y="129.2">L22</text>
<text x="155.5" y="136.1">C107</text>
<text x="155.5" y="137.9">0.01uF/25V</text>
<text x="162.4" y="136.1">C108</text>
<text x="162.4" y="137.9">0.01uF/25V</text>
<text x="169.3" y="136.1">C109</text>
<text x="169.3" y="137.9">1uF/25V</text>
<text x="176.2" y="136.1">C113</text>
<text x="176.2" y="137.9">0.1uF/25V10uF/25V</text>
<text x="183.1" y="136.1">C114</text>
<text x="200.4" y="132.7">BLM18SG121TN1</text>
<text x="209" y="137.9">C110</text>
<text x="215.9" y="137.9">C111</text>
<text x="222.9" y="137.9">C112</text>
<text x="209" y="139.6">0.1uF/25V10uF/25V 0.01uF/25V</text>
<text x="41.5" y="155.1">L23</text>
<text x="133.1" y="155.1">L24</text>
<text x="41.5" y="158.6">BLM18SG121TN1</text>
<text x="133.1" y="158.6">BLM18SG121TN1</text>
<text x="51.9" y="162">C115</text>
<text x="51.9" y="163.8">0.01uF/25V</text>
<text x="58.8" y="162">C116</text>
<text x="58.8" y="163.8">0.01uF/25V</text>
<text x="65.7" y="162">C117</text>
<text x="65.7" y="163.8">0.01uF/25V</text>
<text x="72.6" y="162">C118</text>
<text x="72.6" y="163.8">0.01uF/25V</text>
<text x="79.5" y="162">C119</text>
<text x="79.5" y="163.8">0.01uF/25V</text>
<text x="86.4" y="162">C120</text>
<text x="86.4" y="163.8">0.1uF/25V0.1uF/25V0.1uF/25V1uF/25V</text>
<text x="93.3" y="162">C121</text>
<text x="100.2" y="162">C122</text>
<text x="107.1" y="162">C123</text>
<text x="114" y="162">C124</text>
<text x="114" y="163.8">10uF/25V</text>
<text x="143.4" y="162">C125</text>
<text x="143.4" y="163.8">0.01uF/25V</text>
<text x="150.3" y="162">C126</text>
<text x="150.3" y="163.8">0.01uF/25V</text>
<text x="157.2" y="162">C127</text>
<text x="157.2" y="163.8">0.01uF/25V</text>
<text x="164.1" y="162">C128</text>
<text x="164.1" y="163.8">0.01uF/25V</text>
<text x="171" y="162">C129</text>
<text x="171" y="163.8">0.01uF/25V</text>
<text x="177.9" y="162">C130</text>
<text x="177.9" y="163.8">0.1uF/25V0.1uF/25V0.1uF/25V1uF/25V</text>
<text x="184.9" y="162">C131</text>
<text x="191.8" y="162">C132</text>
<text x="198.7" y="162">C133</text>
<text x="205.6" y="162">C134</text>
<text x="205.6" y="163.8">10uF/25V</text>
</g>
<g font-size="1.5" fill="#004080">
<text x="165" y="28.3">LINE1</text>
<text x="173.9" y="28.3">NC4</text>
<text x="66.5" y="35.2">D35</text>
<text x="165" y="30.1">LINE2</text>
<text x="165" y="33.5">GND1</text>
<text x="173.9" y="30.1">NC3</text>
<text x="66.5" y="37">D34</text>
<text x="66.5" y="38.7">D33</text>
<text x="66.5" y="40.4">D32</text>
<text x="73.3" y="37.3" transform="rotate(-90 73.3 37.3)">DVDD1</text>
<text x="75" y="37.3" transform="rotate(-90 75 37.3)">DVDD2</text>
<text x="76.8" y="37.3" transform="rotate(-90 76.8 37.3)">DVDD3</text>
<text x="78.5" y="37.3" transform="rotate(-90 78.5 37.3)">DVDD4</text>
<text x="80.2" y="37.3" transform="rotate(-90 80.2 37.3)">DVDD5</text>
<text x="82" y="37.3" transform="rotate(-90 82 37.3)">PLVDD</text>
<text x="83.7" y="37.3" transform="rotate(-90 83.7 37.3)">PVDD1</text>
<text x="85.4" y="37.3" transform="rotate(-90 85.4 37.3)">PVDD2</text>
<text x="87.1" y="37.6" transform="rotate(-90 87.1 37.6)">BGVDD</text>
<text x="88.9" y="36.6" transform="rotate(-90 88.9 36.6)">MVDD</text>
<text x="90.6" y="37.3" transform="rotate(-90 90.6 37.3)">AVDD1</text>
<text x="92.3" y="37.3" transform="rotate(-90 92.3 37.3)">AVDD2</text>
<text x="93.8" y="38.7">TX2+</text>
<text x="94" y="37.3" transform="rotate(-90 94 37.3)">AVDD3</text>
<text x="94.2" y="40.4">TX2-</text>
<text x="165" y="37">LINE3</text>
<text x="165" y="38.7">LINE4</text>
<text x="173.9" y="38.7">NC1</text>
<text x="173.9" y="37">NC2</text>
<text x="241" y="38.7">D2+</text>
<text x="241" y="40.4">D2S</text>
<text x="251.1" y="40.4">S1</text>
<text x="66.5" y="42.2">D31</text>
<text x="66.5" y="43.9">D30</text>
<text x="66.5" y="45.6">D29</text>
<text x="66.5" y="47.3">D28</text>
<text x="93.8" y="43.9">TX1+</text>
<text x="94.2" y="45.6">TX1-</text>
<text x="165" y="45.6">LINE1</text>
<text x="165" y="47.3">LINE2</text>
<text x="173.9" y="47.3">NC3</text>
<text x="173.9" y="45.6">NC4</text>
<text x="241" y="42.2">D2-</text>
<text x="241" y="43.9">D1+</text>
<text x="241" y="45.6">D1S</text>
<text x="241" y="47.3">D1-</text>
<text x="251.1" y="42.2">S3</text>
<text x="66.5" y="49.1">D27</text>
<text x="66.5" y="50.8">D26</text>
<text x="66.5" y="52.5">D25</text>
<text x="93.8" y="49.1">TX0+</text>
<text x="94.2" y="50.8">TX0-</text>
<text x="165" y="50.8">GND1</text>
<text x="241" y="49.1">D0+</text>
<text x="241" y="50.8">D0S</text>
<text x="241" y="52.5">D0-</text>
<text x="66.5" y="54.3">D24</text>
<text x="66.5" y="56">D23</text>
<text x="66.5" y="57.7">D22</text>
<text x="66.5" y="59.4">D21</text>
<text x="93.5" y="54.3">TXC+</text>
<text x="93.9" y="56">TXC-</text>
<text x="165" y="54.3">LINE3</text>
<text x="165" y="56">LINE4</text>
<text x="173.9" y="56">NC1</text>
<text x="173.9" y="54.3">NC2</text>
<text x="241" y="54.3">CLK+</text>
<text x="241" y="56">CLKS</text>
<text x="241" y="57.7">CLK-</text>
<text x="241" y="59.4">CEC</text>
<text x="66.5" y="61.2">D20</text>
<text x="66.5" y="62.9">D19</text>
<text x="66.5" y="64.6">D18</text>
<text x="90.3" y="62.9">CEC_CLK</text>
<text x="94.3" y="61.2">CEC</text>
<text x="241" y="61.2">RES</text>
<text x="241" y="62.9">SCL</text>
<text x="241" y="64.6">SDA</text>
<text x="66.5" y="66.3">D17</text>
<text x="66.5" y="68.1">D16</text>
<text x="66.5" y="69.8">D15</text>
<text x="66.5" y="71.5">D14</text>
<text x="90.9" y="68.1">DDCSDA</text>
<text x="91.1" y="66.3">DDCSCL</text>
<text x="92.3" y="71.5">HEAC+</text>
<text x="165" y="66.3">LINE1</text>
<text x="165" y="68.1">LINE2</text>
<text x="165" y="71.5">GND1</text>
<text x="173.9" y="68.1">NC3</text>
<text x="173.9" y="66.3">NC4</text>
<text x="241" y="66.3">DDC/CECG</text>
<text x="241" y="68.1">5V0</text>
<text x="241" y="69.8">HPD</text>
<text x="251.1" y="66.3">S2</text>
<text x="251.1" y="68.1">S4</text>
<text x="66.5" y="73.3">D13</text>
<text x="66.5" y="75">D12</text>
<text x="66.5" y="76.7">D11</text>
<text x="92.7" y="73.3">HEAC-</text>
<text x="94.3" y="76.7">HPD</text>
<text x="165" y="75">LINE3</text>
<text x="165" y="76.7">LINE4</text>
<text x="173.9" y="76.7">NC1</text>
<text x="173.9" y="75">NC2</text>
<text x="66.5" y="78.4">D10</text>
<text x="66.5" y="80.2">D9</text>
<text x="66.5" y="81.9">D8</text>
<text x="66.5" y="83.6">D7</text>
<text x="93" y="83.6">SPDIF</text>
<text x="66.5" y="85.3">D6</text>
<text x="66.5" y="87.1">D5</text>
<text x="66.5" y="88.8">D4</text>
<text x="88.7" y="85.3">SPDIF_OUT</text>
<text x="93.2" y="88.8">MCLK</text>
<text x="66.5" y="90.5">D3</text>
<text x="66.5" y="92.2">D2</text>
<text x="66.5" y="94">D1</text>
<text x="66.5" y="95.7">D0</text>
<text x="94.4" y="92.2">I2S0</text>
<text x="94.4" y="94">I2S1</text>
<text x="94.4" y="95.7">I2S2</text>
<text x="66.5" y="99.2">DE</text>
<text x="66.5" y="100.9">CLK</text>
<text x="93.5" y="100.9">SCLK</text>
<text x="94.4" y="97.4">I2S3</text>
<text x="66.5" y="104.3">VSYNC</text>
<text x="66.5" y="106.1">HSYNC</text>
<text x="92.5" y="102.6">LRCLK</text>
<text x="94.4" y="106.1">SDA</text>
<text x="94.5" y="107.8">SCL</text>
<text x="196.1" y="104.3">OUT</text>
<text x="201.4" y="104.3">VDD</text>
<text x="66.5" y="109.5">DSD0</text>
<text x="66.5" y="111.3">DSD1</text>
<text x="66.5" y="113">DSD2</text>
<text x="95.1" y="111.3">INT</text>
<text x="196.1" y="109.5">GND</text>
<text x="202.4" y="109.5">OE</text>
<text x="66.5" y="114.7">DSD3</text>
<text x="66.5" y="116.4">DSD4</text>
<text x="66.5" y="118.2">DSD5</text>
<text x="92.5" y="114.7">R_EXT</text>
<text x="95.4" y="118.2">PD</text>
<text x="66.5" y="121.6">DSDCLK</text>
<text x="75" y="123.5" transform="rotate(-90 75 123.5)">GND1</text>
<text x="76.8" y="123.5" transform="rotate(-90 76.8 123.5)">GND2</text>
<text x="78.5" y="123.5" transform="rotate(-90 78.5 123.5)">GND3</text>
<text x="80.2" y="123.5" transform="rotate(-90 80.2 123.5)">GND4</text>
<text x="82" y="123.5" transform="rotate(-90 82 123.5)">GND5</text>
<text x="83.7" y="123.5" transform="rotate(-90 83.7 123.5)">GND6</text>
<text x="85.4" y="123.5" transform="rotate(-90 85.4 123.5)">GND7</text>
<text x="87.1" y="123.5" transform="rotate(-90 87.1 123.5)">GND8</text>
<text x="88.9" y="123.5" transform="rotate(-90 88.9 123.5)">GND9</text>
<text x="90.6" y="123.5" transform="rotate(-90 90.6 123.5)">GND10</text>
<text x="92.3" y="123.5" transform="rotate(-90 92.3 123.5)">GND11</text>
</g>
<g font-size="1.5" fill="#f00">
<text x="185.2" y="27.3">HDMI_TX2+</text>
<text x="185.2" y="29">HDMI_TX2-</text>
<text x="33.9" y="35.1">HDMI_D23</text>
<text x="57" y="34.9">2</text>
<text x="185.2" y="35.9">HDMI_TX1+</text>
<text x="33.9" y="38.5">HDMI_D21</text>
<text x="33.9" y="40.3">HDMI_D20</text>
<text x="33.9" y="36.8">HDMI_D22</text>
<text x="33.9" y="42">HDMI_D19</text>
<text x="57" y="38.4">2</text>
<text x="57" y="40.1">2</text>
<text x="57" y="36.6">2</text>
<text x="57" y="41.8">2</text>
<text x="128.2" y="37.7">HDMI_TX2+</text>
<text x="128.2" y="39.4">HDMI_TX2-</text>
<text x="185.2" y="37.7">HDMI_TX1-</text>
<text x="33.9" y="45.4">HDMI_D17</text>
<text x="33.9" y="47.2">HDMI_D16</text>
<text x="33.9" y="43.7">HDMI_D18</text>
<text x="57" y="45.3">2</text>
<text x="57" y="47">2</text>
<text x="57" y="43.5">2</text>
<text x="128.2" y="42.8">HDMI_TX1+</text>
<text x="128.2" y="44.6">HDMI_TX1-</text>
<text x="185.2" y="44.6">HDMI_TX0+</text>
<text x="185.2" y="46.3">HDMI_TX0-</text>
<text x="128.2" y="49.8">HDMI_TX0-</text>
<text x="128.2" y="48">HDMI_TX0+</text>
<text x="128.2" y="53.2">HDMI_TXC+</text>
<text x="185.2" y="53.2">HDMI_TXC+</text>
<text x="33.9" y="59.3">HDMI_D13</text>
<text x="33.9" y="55.8">HDMI_D15</text>
<text x="33.9" y="57.5">HDMI_D14</text>
<text x="57" y="59.1">2</text>
<text x="57" y="55.6">2</text>
<text x="57" y="57.4">2</text>
<text x="128.2" y="54.9">HDMI_TXC-</text>
<text x="185.2" y="54.9">HDMI_TXC-</text>
<text x="33.9" y="61">HDMI_D12</text>
<text x="33.9" y="62.7">HDMI_D11</text>
<text x="33.9" y="64.5">HDMI_D10</text>
<text x="57" y="60.8">2</text>
<text x="57" y="66">2</text>
<text x="57" y="62.5">2</text>
<text x="57" y="64.3">2</text>
<text x="109.2" y="61.8">CEC_CLK</text>
<text x="128.2" y="60.1">HDMI_CEC</text>
<text x="128.2" y="65.3">DDC_SCL</text>
<text x="188.7" y="63.6">DDC_SDA</text>
<text x="188.7" y="61.8">DDC_SCL</text>
<text x="33.9" y="66.2">HDMI_D9</text>
<text x="33.9" y="67.9">HDMI_D8</text>
<text x="57" y="67.7">2</text>
<text x="128.2" y="67">DDC_SDA</text>
<text x="190.4" y="70.5">HDMI_EAC+</text>
<text x="33.9" y="76.5">HDMI_D7</text>
<text x="57" y="76.4">2</text>
<text x="148.9" y="73.9">HDMI_EAC+</text>
<text x="148.9" y="75.7">HDMI_EAC-</text>
<text x="190.4" y="72.2">HDMI_EAC-</text>
<text x="33.9" y="83.4">HDMI_D3</text>
<text x="33.9" y="80">HDMI_D5</text>
<text x="33.9" y="81.7">HDMI_D4</text>
<text x="33.9" y="78.3">HDMI_D6</text>
<text x="57" y="83.3">2</text>
<text x="57" y="79.8">2</text>
<text x="57" y="81.6">2</text>
<text x="57" y="78.1">2</text>
<text x="33.9" y="86.9">HDMI_D1</text>
<text x="33.9" y="88.6">HDMI_D0</text>
<text x="33.9" y="85.2">HDMI_D2</text>
<text x="57" y="86.7">2</text>
<text x="57" y="88.5">2</text>
<text x="57" y="85">2</text>
<text x="33.9" y="99">HDMI_DE</text>
<text x="33.9" y="100.7">HDMI_CLK</text>
<text x="57" y="98.8">2</text>
<text x="57" y="100.5">2</text>
<text x="32.2" y="104.2">HDMI_VSYNC</text>
<text x="32.2" y="105.9">HDMI_HSYNC</text>
<text x="57" y="104">2</text>
<text x="57" y="105.7">2</text>
<text x="128.2" y="105">HDMI_OUT_SDA</text>
<text x="128.2" y="106.8">HDMI_OUT_SCL</text>
<text x="152.2" y="106.1">HDMI_OUT_SDA</text>
<text x="152.2" y="107.6">HDMI_OUT_SCL</text>
<text x="165.9" y="105.7">3</text>
<text x="165.9" y="107.5">3</text>
<text x="169.6" y="103.3">CEC_CLK</text>
<text x="114.4" y="110.2">HDMI_INT R86</text>
</g>
<text font-size="1.5" fill="#00f" x="248.8" y="44.5">HDMI</text>
<g font-size="1.2">
<text x="29.1" y="1.3">5</text>
<text x="83.6" y="1.3">4</text>
<text x="138.2" y="1.3">3</text>
<text x="192.8" y="1.3">2</text>
<text x="247.4" y="1.3">1</text>
<text x=".5" y="28.3">D</text>
<text x="275.1" y="28.3">D</text>
<text x=".5" y="79.2">C</text>
<text x="275.1" y="79.2">C</text>
<text x=".5" y="130.2">B</text>
<text x="275.1" y="130.2">B</text>
<text x=".5" y="181.1">A</text>
<text x="275.1" y="181.1">A</text>
<text x="29.1" y="206.8">5</text>
<text x="83.6" y="206.8">4</text>
<text x="138.2" y="206.8">3</text>
<text x="192.8" y="206.8">2</text>
<text x="247.4" y="206.8">1</text>
</g>
</svg>
